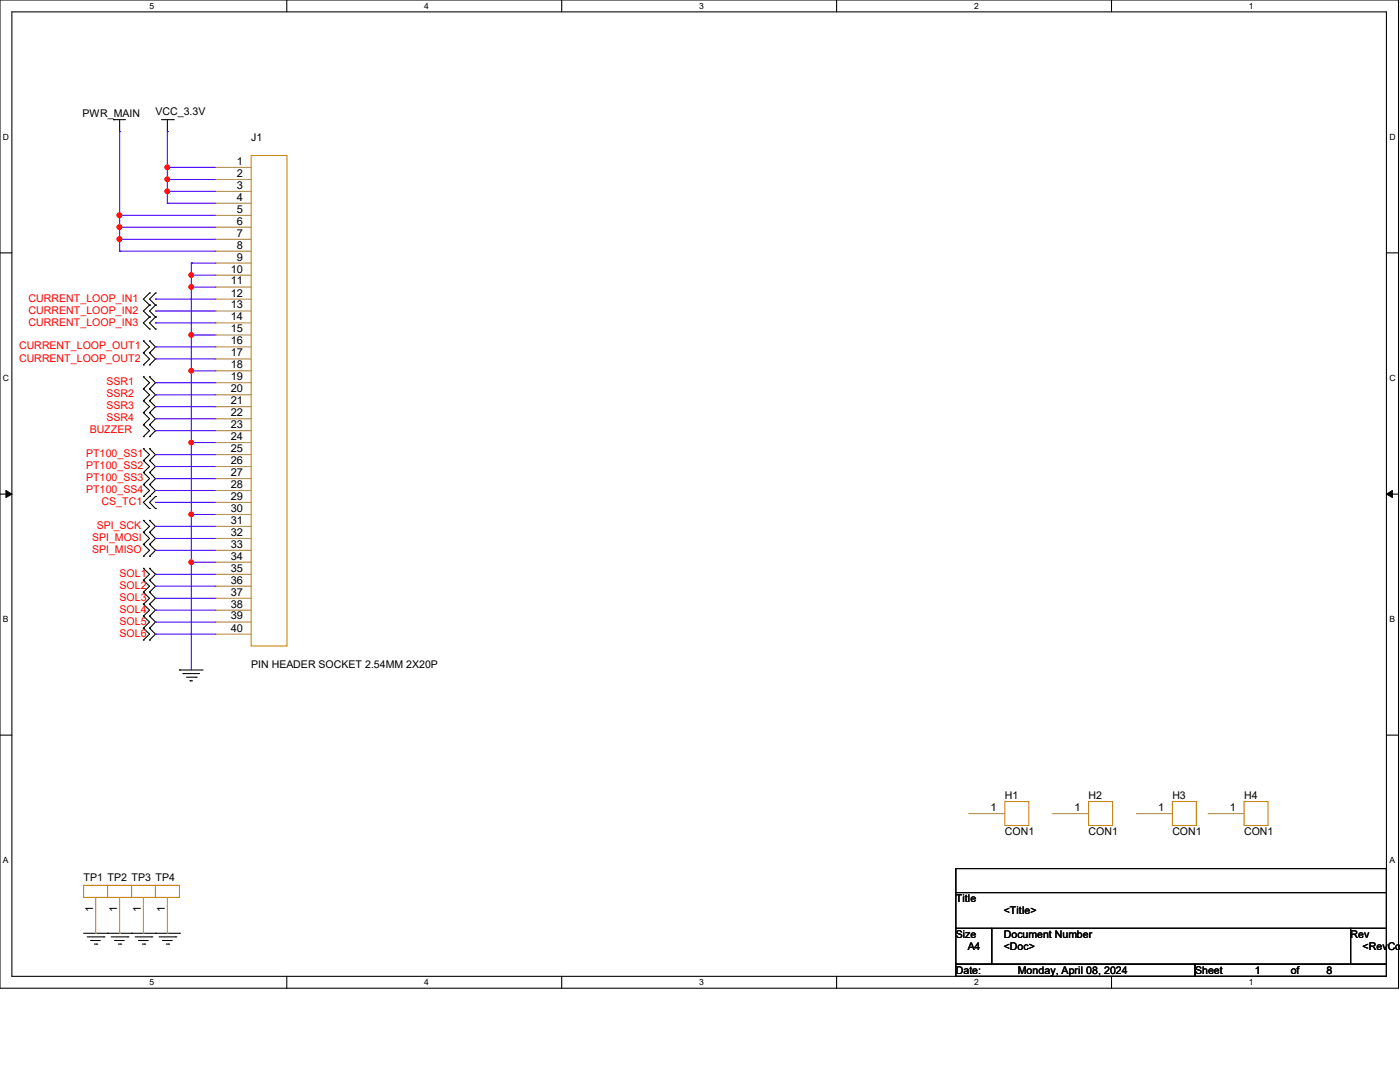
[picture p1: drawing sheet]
<svg xmlns="http://www.w3.org/2000/svg" width="279mm" height="216mm" viewBox="0 0 279 216" stroke-linecap="round" stroke-linejoin="round" font-family="sans-serif">
<path d="M0 0h279.1v197.2h-279.1zM2.4 2.4h274.3v192.4h-274.3z" fill="none" stroke="#000" stroke-width=".21"/>
<g fill="#fff">
<path d="M29.8 .3h.9v1.9h-.9z"/>
<path d="M29.8 195.1h.9v1.9h-.9z"/>
</g>
<path d="M57.2 0v2.4M57.2 194.8v2.4" fill="none" stroke="#000" stroke-width=".21"/>
<g fill="#fff">
<path d="M84.7 .3h.9v1.9h-.9z"/>
<path d="M84.7 195.1h.9v1.9h-.9z"/>
</g>
<path d="M112.1 0v2.4M112.1 194.8v2.4" fill="none" stroke="#000" stroke-width=".21"/>
<g fill="#fff">
<path d="M139.5 .3h1v1.9h-1z"/>
<path d="M139.5 195.1h1v1.9h-1z"/>
</g>
<path d="M167 0v2.4M167 194.8v2.4" fill="none" stroke="#000" stroke-width=".21"/>
<g fill="#fff">
<path d="M194.4 .3h.9v1.9h-.9z"/>
<path d="M194.4 195.1h.9v1.9h-.9z"/>
</g>
<path d="M221.8 0v2.4M221.8 194.8v2.4" fill="none" stroke="#000" stroke-width=".21"/>
<g fill="#fff">
<path d="M249.3 .3h.9v1.9h-.9z"/>
<path d="M249.3 195.1h.9v1.9h-.9z"/>
<path d="M.6 26.4h1.2v1.9h-1.2z"/>
<path d="M277.3 26.4h1.2v1.9h-1.2z"/>
<path d="M.6 74.5h1.2v1.9h-1.2z"/>
<path d="M277.3 74.5h1.2v1.9h-1.2z"/>
</g>
<path d="M0 50.5h2.4M276.7 50.5h2.4" fill="none" stroke="#000" stroke-width=".21"/>
<g fill="#fff">
<path d="M.6 122.6h1.1v1.9h-1.1z"/>
<path d="M277.3 122.6h1.1v1.9h-1.1z"/>
</g>
<path d="M0 98.6h2.4M276.7 98.6h2.4" fill="none" stroke="#000" stroke-width=".21"/>
<path d="M1.2 97.9l1.2 .7-1.2 .7zM276.7 98.6l1.2-.7v1.4z" fill="#000" stroke="#000" stroke-width=".2"/>
<g fill="#fff">
<path d="M.6 170.7h1.1v1.9h-1.1z"/>
<path d="M277.3 170.7h1.1v1.9h-1.1z"/>
</g>
<g fill="none" stroke="#000" stroke-width=".21">
<path d="M22.6 23.9h.1M22.6 23.9h2.5M23.9 26.2h.1M23.9 23.9v2.3M32.2 23.9h2.4M33.4 26.2h.1M33.4 23.9v2.3M34.6 23.9h.1M29.8 58.5h.1M29.8 58.5l-1.2 1.2 1.2 1.2M31 58.5h.1M31 58.5l-1.2 1.2 1.2 1.2"/>
<path d="M28.6 68h.1M28.6 70.4h.1M28.6 72.8h.1M28.6 75.2h.1M28.6 77.6h.1M28.6 80h.1M28.6 68l1.2 1.2-1.2 1.2M28.6 70.4l1.2 1.2-1.2 1.2M28.6 75.2l1.2 1.2-1.2 1.2M28.6 77.6l1.2 1.2-1.2 1.2M28.6 80l1.2 1.2-1.2 1.1M29.8 60.9h.1"/>
<path d="M29.8 63.2h.1M29.8 65.7h.1M29.8 70.4h.1M29.8 68h.1M29.8 72.8h.1M29.8 77.6h.1M29.8 75.2h.1M29.8 80h.1M29.8 60.9l-1.2 1.2 1.2 1.1M29.8 63.2l-1.2 1.2 1.2 1.3M29.8 68l1.2 1.2-1.2 1.2M29.8 70.4l1.2 1.2-1.2 1.2"/>
<path d="M29.8 75.2l1.2 1.2-1.2 1.2M29.8 77.6l1.2 1.2-1.2 1.2M29.8 80l1.2 1.2-1.2 1.1M31 60.9h.1M31 63.2h.1M31 65.7h.1M31 60.9l-1.2 1.2 1.2 1.1M31 63.2l-1.2 1.2 1.2 1.3M28.6 82.3h.1M28.6 84.8h.1M28.6 87.1h.1M28.6 89.5h.1"/>
<path d="M28.6 91.9h.1M28.6 94.3h.1M28.6 96.7h.1M28.6 99.1h.1M28.6 82.3l1.2 1.3-1.2 1.2M28.6 84.8l1.2 1.1-1.2 1.2M28.6 89.5l1.2 1.2-1.2 1.2M28.6 91.9l1.2 1.2-1.2 1.2M28.6 94.3l1.2 1.2-1.2 1.2M28.6 96.7l1.2 1.2-1.2 1.2M29.8 82.3h.1M29.8 84.8h.1"/>
<path d="M29.8 87.1h.1M29.8 91.9h.1M29.8 89.5h.1M29.8 94.3h.1M29.8 96.7h.1M29.8 99.1h.1M29.8 82.3l1.2 1.3-1.2 1.2M29.8 84.8l1.2 1.1-1.2 1.2M29.8 89.5l1.2 1.2-1.2 1.2M29.8 91.9l1.2 1.2-1.2 1.2M29.8 94.3l1.2 1.2-1.2 1.2M29.8 96.7l1.2 1.2-1.2 1.2"/>
<path d="M29.8 99.1l-1.2 1.1 1.2 1.3M31 99.1h.1M31 99.1l-1.2 1.1 1.2 1.3M28.6 113.4h.1M28.6 115.8h.1M28.6 118.2h.1M28.6 103.8h.1M28.6 106.2h.1M28.6 108.6h.1M28.6 111h.1M28.6 113.4l1.2 1.2-1.2 1.2M28.6 115.8l1.2 1.2-1.2 1.2"/>
<path d="M28.6 118.2l1.2 1.2-1.2 1.2M28.6 103.8l1.2 1.2-1.2 1.2M28.6 106.2l1.2 1.2-1.2 1.2M28.6 108.6l1.2 1.2-1.2 1.2M29.8 115.8h.1M29.8 113.4h.1M29.8 118.2h.1M29.8 101.5h.1M29.8 106.2h.1M29.8 103.8h.1M29.8 108.6h.1M29.8 111h.1"/>
<path d="M29.8 113.4l1.2 1.2-1.2 1.2M29.8 115.8l1.2 1.2-1.2 1.2M29.8 118.2l1.2 1.2-1.2 1.2M29.8 103.8l1.2 1.2-1.2 1.2M29.8 106.2l1.2 1.2-1.2 1.2M29.8 108.6l1.2 1.2-1.2 1.2M31 101.5h.1M28.6 120.6h.1M28.6 122.9h.1M28.6 125.3h.1M28.6 127.7h.1M28.6 120.6l1.2 1.2-1.2 1.1"/>
<path d="M28.6 122.9l1.2 1.2-1.2 1.2M28.6 125.3l1.2 1.2-1.2 1.2M29.8 120.6h.1M29.8 122.9h.1M29.8 125.3h.1M29.8 127.7h.1M29.8 120.6l1.2 1.2-1.2 1.1M29.8 122.9l1.2 1.2-1.2 1.2M29.8 125.3l1.2 1.2-1.2 1.2M35.8 133.7h.1M35.8 133.7h4.8M36.5 134.4h.1"/>
<path d="M36.5 134.4h3.3M37.2 135.1h2M37.9 135.8h.1M37.9 135.8h.5M39.2 135.1h.1M0 146.7h2.4M276.7 146.7h2.4M190.8 173.3h85.9v4.8h-85.9zM190.8 178.1h85.9v7.2h-85.9zM16.7 186.2h19.1M17.4 186.9h3.3M18.1 187.7h.1"/>
<path d="M18.1 187.7h1.9M18.8 188.4h.5M19.3 188.4h.1M20.7 186.9h.1M21.5 186.2h.1M22.2 186.9h3.3M22.9 187.7h.1M22.9 187.7h1.9M23.6 188.4h.5M24.1 188.4h.1M25.5 186.9h.1M26.2 186.2h.1"/>
<path d="M27 186.9h3.3M27.7 187.7h.1M27.7 187.7h1.9M28.4 188.4h.5M28.9 188.4h.1M30.3 186.9h.1M31 186.2h.1M31.7 186.9h3.4M32.5 187.7h.1M32.5 187.7h1.9M33.2 188.4h.5M33.7 188.4h.1"/>
<path d="M35.1 186.9h.1M35.8 186.2h.1M190.8 185.3h7.1v7.1h-7.1zM190.8 192.4h47.7v2.4h-47.7zM197.9 185.3h71.6v7.1h-71.6zM238.5 192.4h38.2v2.4h-38.2zM269.5 185.3h7.2v7.1h-7.2z"/>
</g>
<path d="M50.1 31h7.2v97.9h-7.2zM200.5 159.9h4.8v4.8h-4.8zM217.3 159.9h4.7v4.8h-4.7zM234 159.9h4.8v4.8h-4.8zM248.3 159.9h4.8v4.8h-4.8zM16.7 176.7h4.8v2.4h-4.8zM21.5 176.7h4.7v2.4h-4.7zM26.2 176.7h4.8v2.4h-4.8zM31 176.7h4.8v2.4h-4.8z" fill="none" stroke="#cc8006" stroke-width=".21"/>
<g fill="none" stroke="#a84" stroke-width=".21">
<path d="M43 33.4h.1M43 35.8h.1M43 38.2h.1M43 33.4h7.1M43 35.8h7.1M43 38.2h7.1M43 40.6h.1M43 43h.1M43 45.3h.1M43 47.8h.1M43 50.1h.1M43 52.5h.1"/>
<path d="M43 54.9h.1M43 57.3h.1M43 59.7h.1M43 40.6h7.1M43 43h7.1M43 45.3h7.1M43 47.8h7.1M43 50.1h7.1M43 52.5h7.1M43 54.9h7.1M43 57.3h7.1M43 59.7h7.1"/>
<path d="M43 62.1h.1M43 64.4h.1M43 66.8h.1M43 69.2h.1M43 71.6h.1M43 74h.1M43 76.4h.1M43 78.8h.1M43 62.1h7.1M43 64.4h7.1M43 66.8h7.1M43 69.2h7.1"/>
<path d="M43 71.6h7.1M43 74h7.1M43 76.4h7.1M43 78.8h7.1M43 81.2h.1M43 83.6h.1M43 85.9h.1M43 88.3h.1M43 90.7h.1M43 93.1h.1M43 95.5h.1M43 97.9h.1"/>
<path d="M43 81.2h7.1M43 83.6h7.1M43 85.9h7.1M43 88.3h7.1M43 90.7h7.1M43 93.1h7.1M43 95.5h7.1M43 97.9h7.1M43 100.2h.1M43 102.7h.1M43 105h.1M43 107.4h.1"/>
<path d="M43 109.8h.1M43 112.2h.1M43 114.6h.1M43 117h.1M43 119.4h.1M43 100.2h7.1M43 102.7h7.1M43 105h7.1M43 107.4h7.1M43 109.8h7.1M43 112.2h7.1M43 114.6h7.1"/>
<path d="M43 117h7.1M43 119.4h7.1M43 121.8h.1M43 124.1h.1M43 126.5h.1M43 121.8h7.1M43 124.1h7.1M43 126.5h7.1M19.1 179.1v7.1M23.9 179.1v7.1M28.6 179.1v7.1M33.4 179.1v7.1"/>
<path d="M193.4 162.3h.1M193.4 162.3h7.1M210.1 162.3h.1M210.1 162.3h7.2M226.8 162.3h.1M226.8 162.3h7.2M241.1 162.3h.1M241.1 162.3h7.2M19.1 186.2h.1M23.9 186.2h.1M28.6 186.2h.1M33.4 186.2h.1"/>
</g>
<g fill="none" stroke="#4200ff" stroke-width=".21">
<path d="M23.9 26.2h.1M23.9 26.2v23.9M33.4 26.2h.1M33.4 35.8h.1M33.4 33.4h.1M33.4 38.2h.1M33.4 26.2v14.4M33.4 35.8h9.6M33.4 33.4h9.6M33.4 38.2h9.6M23.9 45.3h.1M23.9 43h.1"/>
<path d="M23.9 50.1h.1M23.9 47.8h.1M23.9 45.3h19.1M23.9 43h19.1M23.9 50.1h19.1M23.9 47.8h19.1M31 59.7h.1M31 59.7h12M33.4 40.6h.1M33.4 40.6h9.6M38.2 52.5h.1M38.2 57.3h.1"/>
<path d="M38.2 54.9h.1M38.2 52.5h4.8M38.2 52.5v81.2M38.2 57.3h4.8M38.2 54.9h4.8M31 62.1h.1M31 64.4h.1M31 69.2h.1M31 71.6h.1M31 76.4h.1M31 78.8h.1M31 62.1h12"/>
<path d="M31 64.4h12M31 69.2h12M31 71.6h12M31 76.4h12M31 78.8h12M38.2 74h.1M38.2 66.8h.1M38.2 74h4.8M38.2 66.8h4.8M31 81.2h.1M31 83.6h.1M31 85.9h.1"/>
<path d="M31 90.7h.1M31 93.1h.1M31 95.5h.1M31 97.9h.1M31 81.2h12M31 83.6h12M31 85.9h12M31 90.7h12M31 93.1h12M31 95.5h12M31 97.9h12M38.2 88.3h.1"/>
<path d="M38.2 88.3h4.8M31 114.6h.1M31 117h.1M31 119.4h.1M31 100.2h.1M31 105h.1M31 107.4h.1M31 109.8h.1M31 114.6h12M31 117h12M31 119.4h12M31 100.2h12"/>
<path d="M31 105h12M31 107.4h12M31 109.8h12M38.2 112.2h.1M38.2 102.7h.1M38.2 112.2h4.8M38.2 102.7h4.8M31 121.8h.1M31 124.1h.1M31 126.5h.1M31 121.8h12M31 124.1h12"/>
<path d="M31 126.5h12"/>
</g>
<g fill="#f00" stroke="#f00" stroke-width=".21">
<circle cx="33.4" cy="33.4" r=".44"/>
<circle cx="33.4" cy="35.8" r=".44"/>
<circle cx="33.4" cy="38.2" r=".44"/>
<circle cx="23.8" cy="45.3" r=".46"/>
<circle cx="23.8" cy="42.9" r=".46"/>
<circle cx="23.8" cy="47.7" r=".46"/>
<circle cx="38.2" cy="112.2" r=".44"/>
<circle cx="38.2" cy="102.6" r=".44"/>
<circle cx="38.2" cy="88.3" r=".44"/>
<circle cx="38.2" cy="74" r=".44"/>
<circle cx="38.2" cy="66.8" r=".44"/>
<circle cx="38.2" cy="57.3" r=".44"/>
<circle cx="38.2" cy="54.9" r=".44"/>
</g>
<g font-size="2.2">
<text x="47.3" y="32.9">1</text>
<text x="47.3" y="35.3">2</text>
<text x="47.3" y="37.7">3</text>
<text x="47.3" y="40">4</text>
<text x="47.3" y="42.5">5</text>
<text x="47.3" y="44.8">6</text>
<text x="47.3" y="47.2">7</text>
<text x="47.3" y="49.6">8</text>
<text x="47.3" y="52">9</text>
<text x="46.1" y="54.4">10</text>
<text x="46.1" y="56.8">11</text>
<text x="46.1" y="59.2">12</text>
<text x="46.1" y="61.6">13</text>
<text x="46.1" y="63.9">14</text>
<text x="46.1" y="66.3">15</text>
<text x="46.1" y="68.7">16</text>
<text x="46.1" y="71.1">17</text>
<text x="46.1" y="73.5">18</text>
<text x="46.1" y="75.9">19</text>
<text x="46.1" y="78.3">20</text>
<text x="46.1" y="80.6">21</text>
<text x="46.1" y="83.1">22</text>
<text x="46.1" y="85.4">23</text>
<text x="46.1" y="87.8">24</text>
<text x="46.1" y="90.2">25</text>
<text x="46.1" y="92.6">26</text>
<text x="46.1" y="95">27</text>
<text x="46.1" y="97.4">28</text>
<text x="46.1" y="99.7">29</text>
<text x="46.1" y="102.1">30</text>
<text x="46.1" y="104.5">31</text>
<text x="46.1" y="106.9">32</text>
<text x="46.1" y="109.3">33</text>
<text x="46.1" y="111.7">34</text>
<text x="46.1" y="114.1">35</text>
<text x="46.1" y="116.5">36</text>
<text x="46.1" y="118.9">37</text>
<text x="46.1" y="121.2">38</text>
<text x="46.1" y="123.6">39</text>
<text x="46.1" y="126">40</text>
<text x="197.7" y="161.8">1</text>
<text x="214.4" y="161.8">1</text>
<text x="231.1" y="161.8">1</text>
<text x="245.4" y="161.8">1</text>
<text x="18.6" y="181.9" transform="rotate(-90 18.6 181.9)">1</text>
<text x="23.4" y="181.9" transform="rotate(-90 23.4 181.9)">1</text>
<text x="28.1" y="181.9" transform="rotate(-90 28.1 181.9)">1</text>
<text x="32.9" y="181.9" transform="rotate(-90 32.9 181.9)">1</text>
</g>
<g font-size="2.1">
<text x="16.5" y="23.4">PWR_MAIN</text>
<text x="31" y="22.9">VCC_3.3V</text>
<text x="50.1" y="28.2">J1</text>
<text x="50.1" y="133.3">PIN HEADER SOCKET 2.54MM 2X20P</text>
<text x="200.5" y="159.5">H1</text>
<text x="217.3" y="159.5">H2</text>
<text x="234" y="159.5">H3</text>
<text x="248.3" y="159.5">H4</text>
<text x="200.5" y="166.7">CON1</text>
<text x="217.3" y="166.7">CON1</text>
<text x="234" y="166.7">CON1</text>
<text x="248.3" y="166.7">CON1</text>
<text x="16.7" y="175.8">TP1 TP2 TP3 TP4</text>
<text x="190.8" y="180">Title</text>
<text x="200.3" y="182.4">&lt;Title&gt;</text>
<text x="190.8" y="187.2">Size</text>
<text x="193.1" y="189.6">A4</text>
<text x="200.3" y="187.2">Document Number</text>
<text x="200.3" y="189.6">&lt;Doc&gt;</text>
<text x="269.5" y="187.2">Rev</text>
<text x="271.9" y="189.6">&lt;RevCod</text>
<text x="190.8" y="194.4">Date:</text>
<text x="203.2" y="194.4">Monday, April 08, 2024</text>
<text x="238.5" y="194.4">Sheet</text>
<text x="250.4" y="194.4">1</text>
<text x="257.6" y="194.4">of</text>
<text x="264.7" y="194.4">8</text>
</g>
<g font-size="2.1" fill="#f00">
<text x="5.7" y="60.2">CURRENT_LOOP_IN1</text>
<text x="5.7" y="62.6">CURRENT_LOOP_IN2</text>
<text x="5.7" y="65">CURRENT_LOOP_IN3</text>
<text x="3.8" y="69.7">CURRENT_LOOP_OUT1</text>
<text x="3.8" y="72.1">CURRENT_LOOP_OUT2</text>
<text x="21.3" y="76.9">SSR1</text>
<text x="21.3" y="79.3">SSR2</text>
<text x="21.3" y="81.7">SSR3</text>
<text x="17.9" y="86.4">BUZZER</text>
<text x="21.3" y="84.1">SSR4</text>
<text x="17.2" y="91.2">PT100_SS1</text>
<text x="17.2" y="93.6">PT100_SS2</text>
<text x="17.2" y="96">PT100_SS3</text>
<text x="17.2" y="98.4">PT100_SS4</text>
<text x="20.3" y="100.8">CS_TC1</text>
<text x="18.4" y="107.9">SPI_MOSI</text>
<text x="19.3" y="105.5">SPI_SCK</text>
<text x="18.4" y="110.3">SPI_MISO</text>
<text x="23.9" y="115.1">SOL1</text>
<text x="23.9" y="117.5">SOL2</text>
<text x="23.9" y="119.9">SOL3</text>
<text x="23.9" y="122.3">SOL4</text>
<text x="23.9" y="124.7">SOL5</text>
<text x="23.9" y="127">SOL6</text>
</g>
<g font-size="1.7">
<text x="29.8" y="1.8">5</text>
<text x="84.7" y="1.8">4</text>
<text x="139.5" y="1.8">3</text>
<text x="194.4" y="1.8">2</text>
<text x="249.3" y="1.8">1</text>
<text x=".6" y="27.9">D</text>
<text x="277.3" y="27.9">D</text>
<text x=".6" y="76">C</text>
<text x="277.3" y="76">C</text>
<text x=".6" y="124.2">B</text>
<text x="277.3" y="124.2">B</text>
<text x=".6" y="172.3">A</text>
<text x="277.3" y="172.3">A</text>
<text x="29.8" y="196.6">5</text>
<text x="84.7" y="196.6">4</text>
<text x="139.5" y="196.6">3</text>
<text x="194.4" y="196.6">2</text>
<text x="249.3" y="196.6">1</text>
</g>
</svg>
